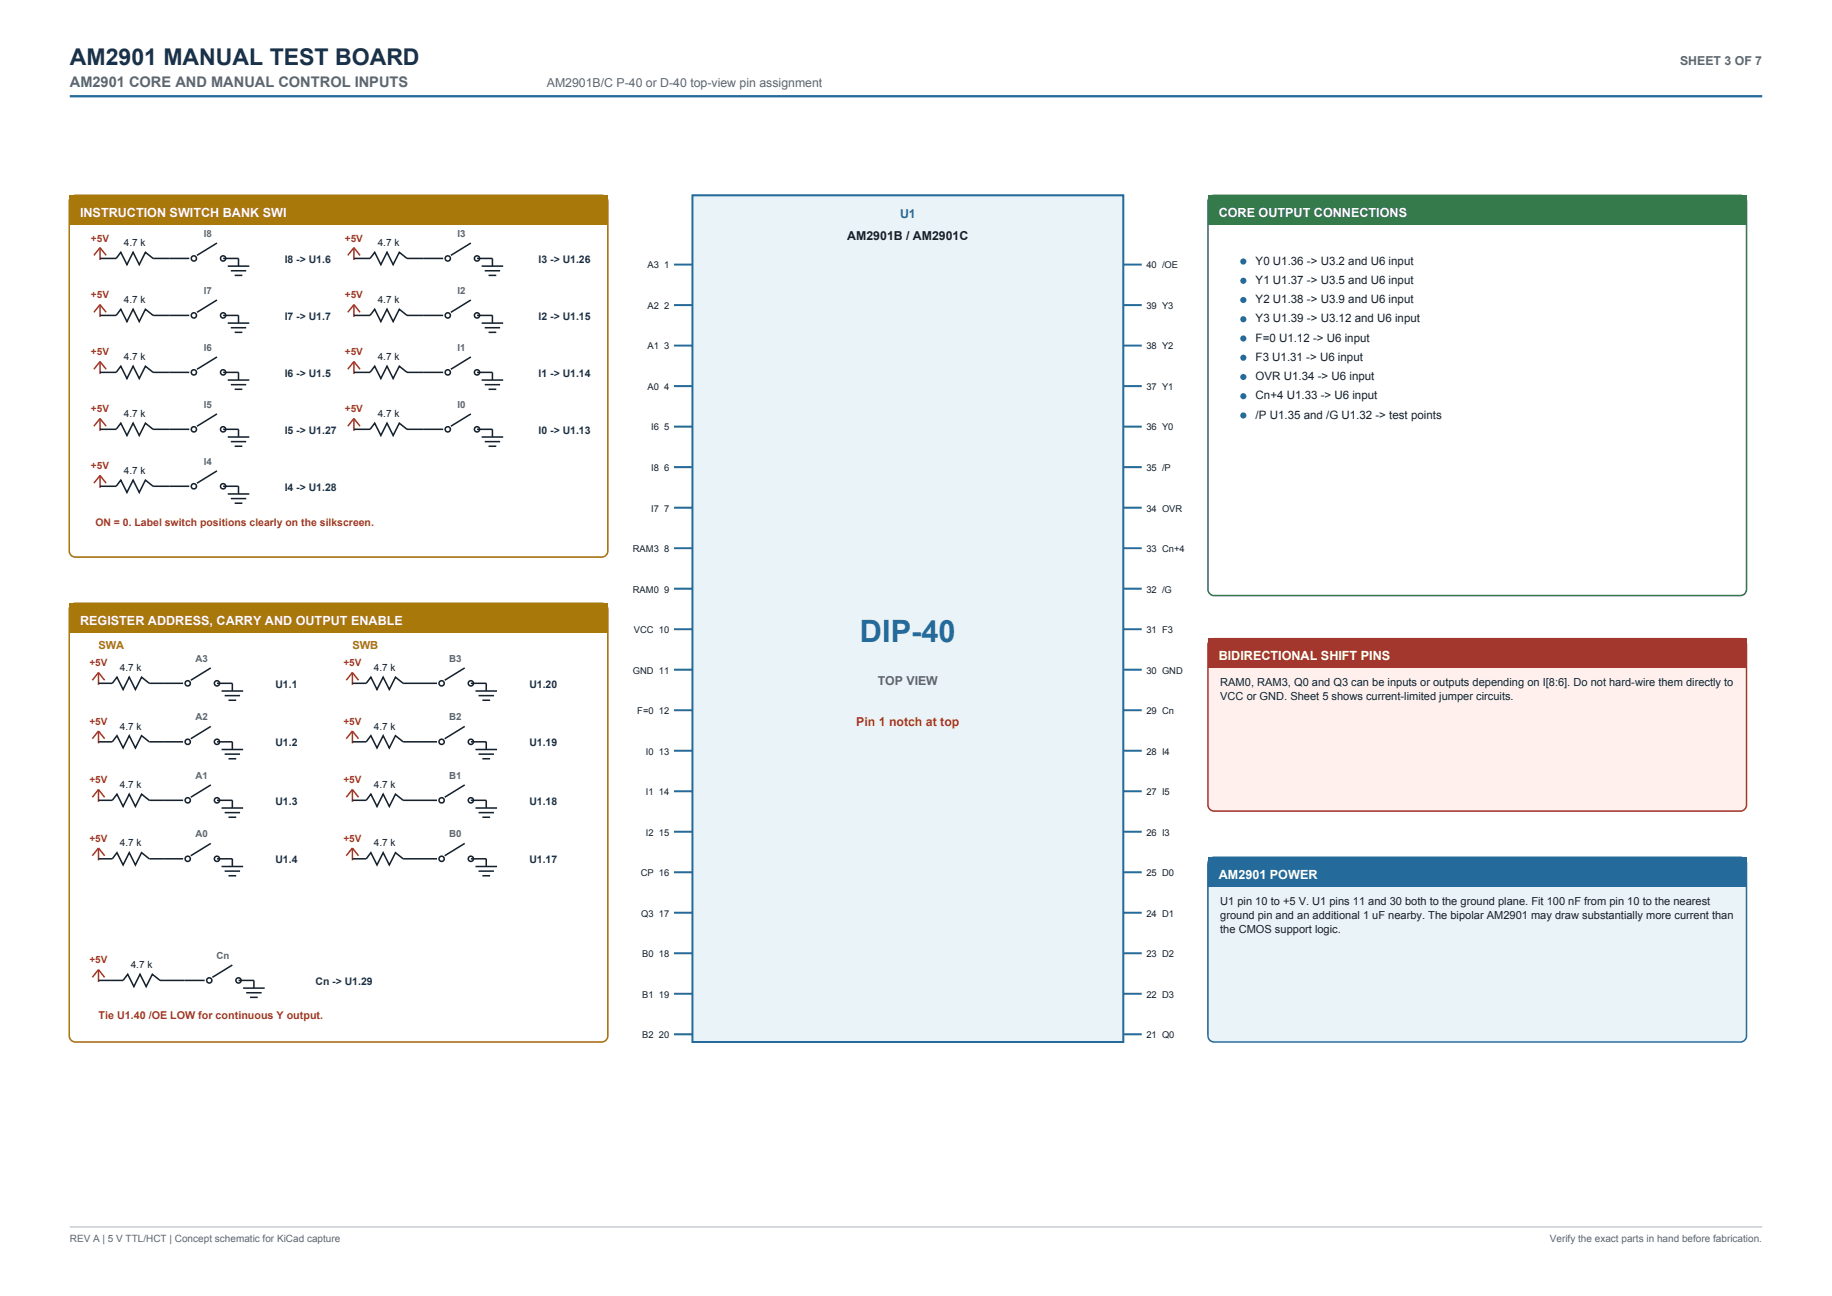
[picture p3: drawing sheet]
<svg xmlns="http://www.w3.org/2000/svg" width="420mm" height="297mm" viewBox="0 0 420 297" stroke-linecap="round" stroke-linejoin="round" font-family="sans-serif">
<path d="M16 22.1h388" fill="none" stroke="#246a9b" stroke-width=".53"/>
<path d="M158.7 44.8h98.8v194h-98.8z" fill-rule="evenodd" fill="#eaf3f8" stroke="#246a9b" stroke-width=".46"/>
<g fill="none" stroke="#246a9b" stroke-width=".46">
<path d="M154.5 60.6h4.2M154.5 69.9h4.2M154.5 79.2h4.2M257.5 60.6h4.3M257.5 69.9h4.3M257.5 79.2h4.3M154.5 88.5h4.2M154.5 97.8h4.2M257.5 88.5h4.3M257.5 97.8h4.3M154.5 107.1h4.2M154.5 116.3h4.2"/>
<path d="M257.5 107.1h4.3M257.5 116.3h4.3M154.5 125.6h4.2M154.5 134.9h4.2M257.5 125.6h4.3M257.5 134.9h4.3M154.5 144.2h4.2M154.5 153.5h4.2M257.5 144.2h4.3M257.5 153.5h4.3M154.5 162.8h4.2M154.5 172h4.2"/>
<path d="M257.5 162.8h4.3M257.5 172h4.3M154.5 181.3h4.2M154.5 190.6h4.2M154.5 199.9h4.2M257.5 181.3h4.3M257.5 190.6h4.3M257.5 199.9h4.3M154.5 209.2h4.2M154.5 218.5h4.2M257.5 209.2h4.3M257.5 218.5h4.3"/>
<path d="M154.5 227.7h4.2M154.5 237h4.2M257.5 227.7h4.3M257.5 237h4.3"/>
</g>
<path d="M16.5 45l.8-.2h120.6a1.41 1.41 0 0 1 1.4 1.4v80.1a1.41 1.41 0 0 1-1.4 1.4h-120.6a1.41 1.41 0 0 1-1.4-1.4v-80.1v-.5z" fill-rule="evenodd" fill="#fff" stroke="#a8780a" stroke-width=".35"/>
<path d="M15.9 44.8h123.4v6.7h-123.4z" fill-rule="evenodd" fill="#a8780a"/>
<g fill="none" stroke="#a3362d" stroke-width=".35">
<path d="M22.9 56.8v2.8M22.9 56.8l-1.4 1.7M22.9 56.8l1.4 1.7M81.1 56.8v2.8M81.1 56.8l-1.4 1.7M81.1 56.8l1.4 1.7M22.9 69.8v2.8M22.9 69.8l-1.4 1.8M22.9 69.8l1.4 1.8M81.1 69.8v2.8M81.1 69.8l-1.4 1.8M81.1 69.8l1.4 1.8"/>
<path d="M22.9 82.9v2.8M22.9 95.9v2.8M22.9 82.9l-1.4 1.7M22.9 82.9l1.4 1.7M22.9 95.9l-1.4 1.8M22.9 95.9l1.4 1.8M81.1 82.9v2.8M81.1 95.9v2.8M81.1 82.9l-1.4 1.7M81.1 82.9l1.4 1.7M81.1 95.9l-1.4 1.8M81.1 95.9l1.4 1.8"/>
<path d="M22.9 109v2.8M22.9 109l-1.4 1.7M22.9 109l1.4 1.7"/>
</g>
<g fill="none" stroke="#17212b" stroke-width=".35">
<path d="M22.9 59.2h3.7l1.1-1.4 1.4 2.8 1.4-2.8 1.4 2.8 1.4-2.8 1.8 1.4h8.3M49.7 55.7l-4.5 2.8M51.2 59.2h3.5v1.8M81.1 59.2h3.7l1.1-1.4 1.4 2.8 1.4-2.8 1.4 2.8 1.4-2.8 1.8 1.4h8.3M107.9 55.7l-4.5 2.8M109.4 59.2h3.5v1.8M22.9 72.3h3.7l1.1-1.4 1.4 2.8 1.4-2.8 1.4 2.8 1.4-2.8 1.8 1.4h8.3M49.7 68.8l-4.5 2.8M51.2 72.3h3.5v1.7M52.2 61h4.9M52.2 74h4.9M52.9 62.1h3.5"/>
<path d="M52.9 75.1h3.5M53.8 63.1h1.8M53.8 76.2h1.8M81.1 72.3h3.7l1.1-1.4 1.4 2.8 1.4-2.8 1.4 2.8 1.4-2.8 1.8 1.4h8.3M107.9 68.8l-4.5 2.8M109.4 72.3h3.5v1.7M110.4 61h5M110.4 74h5M111.1 62.1h3.6M111.1 75.1h3.6M112 63.1h1.8M112 76.2h1.8"/>
<path d="M22.9 85.3h3.7l1.1-1.4 1.4 2.8 1.4-2.8 1.4 2.8 1.4-2.8 1.8 1.4h8.3M22.9 98.4h3.7l1.1-1.4 1.4 2.8 1.4-2.8 1.4 2.8 1.4-2.8 1.8 1.4h8.3M49.7 81.8l-4.5 2.8M49.7 94.9l-4.5 2.8M51.2 85.3h3.5v1.8M51.2 98.4h3.5v1.8M52.2 87.1h4.9M52.9 88.2h3.5M53.8 89.2h1.8M81.1 85.3h3.7l1.1-1.4 1.4 2.8 1.4-2.8 1.4 2.8 1.4-2.8 1.8 1.4h8.3M81.1 98.4h3.7l1.1-1.4 1.4 2.8 1.4-2.8 1.4 2.8 1.4-2.8 1.8 1.4h8.3M107.9 81.8l-4.5 2.8"/>
<path d="M107.9 94.9l-4.5 2.8M109.4 85.3h3.5v1.8M109.4 98.4h3.5v1.8M110.4 87.1h5M111.1 88.2h3.6M112 89.2h1.8M22.9 111.4h3.7l1.1-1.4 1.4 2.9 1.4-2.9 1.4 2.9 1.4-2.9 1.8 1.4h8.3M49.7 107.9l-4.5 2.8M51.2 111.4h3.5v1.8M52.2 100.2h4.9M52.2 113.2h4.9M52.9 101.2h3.5"/>
<path d="M52.9 114.3h3.5M53.8 102.3h1.8M53.8 115.3h1.8M110.4 100.2h5M111.1 101.2h3.6M112 102.3h1.8"/>
<circle cx="44.4" cy="59.2" r=".6"/>
<circle cx="51.2" cy="59.2" r=".6"/>
<circle cx="102.7" cy="59.2" r=".6"/>
<circle cx="109.4" cy="59.2" r=".6"/>
<circle cx="44.4" cy="72.3" r=".6"/>
<circle cx="51.2" cy="72.3" r=".6"/>
<circle cx="102.7" cy="72.3" r=".6"/>
<circle cx="109.4" cy="72.3" r=".6"/>
<circle cx="44.4" cy="85.3" r=".6"/>
<circle cx="44.4" cy="98.4" r=".6"/>
<circle cx="51.2" cy="85.3" r=".6"/>
<circle cx="51.2" cy="98.4" r=".6"/>
<circle cx="102.7" cy="98.4" r=".6"/>
<circle cx="102.7" cy="85.3" r=".6"/>
<circle cx="109.4" cy="98.4" r=".6"/>
<circle cx="109.4" cy="85.3" r=".6"/>
<circle cx="44.4" cy="111.4" r=".6"/>
<circle cx="51.2" cy="111.4" r=".6"/>
</g>
<path d="M16.1 138.8l.7-.5h.5h120.6a1.41 1.41 0 0 1 1.4 1.4v97.7a1.41 1.41 0 0 1-1.4 1.4h-120.6a1.41 1.41 0 0 1-1.4-1.4v-97.7z" fill-rule="evenodd" fill="#fff" stroke="#a8780a" stroke-width=".35"/>
<path d="M15.9 138.3h123.4v6.7h-123.4z" fill-rule="evenodd" fill="#a8780a"/>
<g fill="none" stroke="#a3362d" stroke-width=".35">
<path d="M22.6 154.1v2.8M22.6 154.1l-1.4 1.8M22.6 154.1l1.4 1.8M80.8 154.1v2.8M80.8 154.1l-1.4 1.8M80.8 154.1l1.4 1.8M22.6 167.5v2.9M22.6 167.5l-1.4 1.8M22.6 167.5l1.4 1.8M80.8 167.5v2.9M80.8 167.5l-1.4 1.8M80.8 167.5l1.4 1.8"/>
<path d="M22.6 180.9v2.9M22.6 194.3v2.9M22.6 180.9l-1.4 1.8M22.6 180.9l1.4 1.8M22.6 194.3l-1.4 1.8M22.6 194.3l1.4 1.8M80.8 180.9v2.9M80.8 194.3v2.9M80.8 180.9l-1.4 1.8M80.8 180.9l1.4 1.8M80.8 194.3l-1.4 1.8M80.8 194.3l1.4 1.8"/>
<path d="M22.6 222.2v2.8M22.6 222.2l-1.4 1.8M22.6 222.2l1.4 1.8"/>
</g>
<g fill="none" stroke="#17212b" stroke-width=".35">
<path d="M22.6 156.6h3.2l1-1.4 1.4 2.8 1.4-2.8 1.4 2.8 1.5-2.8 1.7 1.4h7.8M48.3 153.1l-4.6 2.8M49.7 156.6h3.6v1.8M50.8 158.4h4.9M51.5 159.4h3.5M80.8 156.6h3.2l1-1.4 1.4 2.8 1.4-2.8 1.5 2.8 1.4-2.8 1.7 1.4h7.8M106.5 153.1l-4.5 2.8M107.9 156.6h3.6v1.8M109 158.4h4.9M109.7 159.4h3.5M22.6 170h3.2l1-1.4 1.4 2.8 1.4-2.8 1.4 2.8 1.5-2.8 1.7 1.4h7.8M48.3 166.5l-4.6 2.8"/>
<path d="M48.3 179.9l-4.6 2.8M49.7 170h3.6v1.8M50.8 171.8h4.9M51.5 172.8h3.5M52.4 160.5h1.8M52.4 173.9h1.8M80.8 170h3.2l1-1.4 1.4 2.8 1.4-2.8 1.5 2.8 1.4-2.8 1.7 1.4h7.8M106.5 166.5l-4.5 2.8M106.5 179.9l-4.5 2.8M107.9 170h3.6v1.8M109 171.8h4.9M109.7 172.8h3.5"/>
<path d="M110.6 160.5h1.8M110.6 173.9h1.8M22.6 183.4h3.2l1-1.4 1.4 2.8 1.4-2.8 1.4 2.8 1.5-2.8 1.7 1.4h7.8M22.6 196.8h3.2l1-1.4 1.4 2.8 1.4-2.8 1.4 2.8 1.5-2.8 1.7 1.4h7.8M48.3 193.3l-4.6 2.8M49.7 183.4h3.6v1.8M49.7 196.8h3.6v1.8M50.8 185.2h4.9M50.8 198.6h4.9M51.5 186.2h3.5M51.5 199.6h3.5M52.4 187.3h1.8"/>
<path d="M80.8 183.4h3.2l1-1.4 1.4 2.8 1.4-2.8 1.5 2.8 1.4-2.8 1.7 1.4h7.8M80.8 196.8h3.2l1-1.4 1.4 2.8 1.4-2.8 1.5 2.8 1.4-2.8 1.7 1.4h7.8M106.5 193.3l-4.5 2.8M107.9 183.4h3.6v1.8M107.9 196.8h3.6v1.8M109 185.2h4.9M109 198.6h4.9M109.7 186.2h3.5M109.7 199.6h3.5M110.6 187.3h1.8M52.4 200.7h1.8M110.6 200.7h1.8"/>
<path d="M22.6 224.7h5.6l1.1-1.4 1.4 2.8 1.4-2.8 1.4 2.8 1.4-2.8 1.8 1.4h10.2M53.3 221.2l-4.6 2.8M54.7 224.7h3.5v1.7M55.7 226.4h5M56.4 227.5h3.6M57.3 228.6h1.8"/>
<circle cx="43" cy="156.6" r=".6"/>
<circle cx="49.7" cy="156.6" r=".6"/>
<circle cx="101.2" cy="156.6" r=".6"/>
<circle cx="107.9" cy="156.6" r=".6"/>
<circle cx="43" cy="170" r=".6"/>
<circle cx="49.7" cy="170" r=".6"/>
<circle cx="101.2" cy="170" r=".6"/>
<circle cx="107.9" cy="170" r=".6"/>
<circle cx="43" cy="196.8" r=".6"/>
<circle cx="43" cy="183.4" r=".6"/>
<circle cx="49.7" cy="183.4" r=".6"/>
<circle cx="49.7" cy="196.8" r=".6"/>
<circle cx="101.2" cy="183.4" r=".6"/>
<circle cx="101.2" cy="196.8" r=".6"/>
<circle cx="107.9" cy="183.4" r=".6"/>
<circle cx="107.9" cy="196.8" r=".6"/>
<circle cx="48" cy="224.7" r=".6"/>
<circle cx="54.7" cy="224.7" r=".6"/>
</g>
<path d="M277.5 45l.8-.2h120.7a1.41 1.41 0 0 1 1.4 1.4v88.9a1.41 1.41 0 0 1-1.4 1.4h-120.7a1.41 1.41 0 0 1-1.4-1.4v-88.9l.1-.5z" fill-rule="evenodd" fill="#fff" stroke="#357a4a" stroke-width=".35"/>
<path d="M276.9 44.8h123.5v6.7h-123.5z" fill-rule="evenodd" fill="#357a4a"/>
<g fill="#246a9b">
<circle cx="285" cy="59.9" r=".71"/>
<circle cx="285" cy="64.3" r=".71"/>
<circle cx="285" cy="68.8" r=".71"/>
<circle cx="285" cy="73.2" r=".71"/>
<circle cx="285" cy="77.6" r=".71"/>
<circle cx="285" cy="82" r=".71"/>
<circle cx="285" cy="86.4" r=".71"/>
<circle cx="285" cy="90.8" r=".71"/>
<circle cx="285" cy="95.2" r=".71"/>
</g>
<path d="M277.2 146.9l.7-.5h.4h120.7a1.41 1.41 0 0 1 1.4 1.4v36.7a1.41 1.41 0 0 1-1.4 1.4h-120.7a1.41 1.41 0 0 1-1.4-1.4v-36.7z" fill-rule="evenodd" fill="#fff0ee" stroke="#a3362d" stroke-width=".35"/>
<path d="M276.9 146.4h123.5v6.7h-123.5z" fill-rule="evenodd" fill="#a3362d"/>
<path d="M277.2 197l.7-.5h.4h120.7a1.41 1.41 0 0 1 1.4 1.4v39.5a1.41 1.41 0 0 1-1.4 1.4h-120.7a1.41 1.41 0 0 1-1.4-1.4v-39.5z" fill-rule="evenodd" fill="#eaf3f8" stroke="#246a9b" stroke-width=".35"/>
<path d="M276.9 196.5h123.5v6.7h-123.5z" fill-rule="evenodd" fill="#246a9b"/>
<path d="M16 281.2h388" fill="none" stroke="#aab4bd" stroke-width=".23"/>
<text font-size="7.1" fill="#246a9b" x="197.2" y="147.1">DIP-40</text>
<text font-size="5.3" fill="#17324d" x="16" y="15">AM2901 MANUAL TEST BOARD</text>
<text font-size="3.4" fill="#5b6670" x="16" y="19.9">AM2901 CORE AND MANUAL CONTROL INPUTS</text>
<g font-size="2.9" fill="#fff">
<text x="18.3" y="49.7">INSTRUCTION SWITCH BANK SWI</text>
<text x="279.4" y="49.7">CORE OUTPUT CONNECTIONS</text>
<text x="18.3" y="143.2">REGISTER ADDRESS, CARRY AND OUTPUT ENABLE</text>
<text x="279.4" y="151.3">BIDIRECTIONAL SHIFT PINS</text>
<text x="279.4" y="201.4">AM2901 POWER</text>
</g>
<g font-size="2.8" fill="#5b6670">
<text x="385.2" y="15">SHEET 3 OF 7</text>
<text x="125.4" y="19.9">AM2901B/C P-40 or D-40 top-view pin assignment</text>
<text x="201.2" y="156.9">TOP VIEW</text>
</g>
<text font-size="2.8" fill="#246a9b" x="206.3" y="50.1">U1</text>
<text font-size="2.8" fill="#17212b" x="194.3" y="55">AM2901B / AM2901C</text>
<text font-size="2.8" fill="#a3362d" x="196.3" y="166.5">Pin 1 notch at top</text>
<g font-size="2.6" fill="#17212b">
<text x="287.9" y="60.6">Y0 U1.36 -&gt; U3.2 and U6 input</text>
<text x="287.9" y="65">Y1 U1.37 -&gt; U3.5 and U6 input</text>
<text x="287.9" y="69.5">Y2 U1.38 -&gt; U3.9 and U6 input</text>
<text x="287.9" y="73.9">Y3 U1.39 -&gt; U3.12 and U6 input</text>
<text x="287.9" y="78.3">F=0 U1.12 -&gt; U6 input</text>
<text x="287.9" y="82.7">F3 U1.31 -&gt; U6 input</text>
<text x="287.9" y="87.1">OVR U1.34 -&gt; U6 input</text>
<text x="287.9" y="91.5">Cn+4 U1.33 -&gt; U6 input</text>
<text x="287.9" y="95.9">/P U1.35 and /G U1.32 -&gt; test points</text>
</g>
<g font-size="2.5" fill="#a8780a">
<text x="22.6" y="148.8">SWA</text>
<text x="80.8" y="148.8">SWB</text>
</g>
<g font-size="2.5" fill="#17212b">
<text x="279.8" y="157.3">RAM0, RAM3, Q0 and Q3 can be inputs or outputs depending on I[8:6]. Do not hard-wire them directly to</text>
<text x="279.8" y="160.5">VCC or GND. Sheet 5 shows current-limited jumper circuits.</text>
<text x="279.8" y="207.4">U1 pin 10 to +5 V. U1 pins 11 and 30 both to the ground plane. Fit 100 nF from pin 10 to the nearest</text>
<text x="279.8" y="210.6">ground pin and an additional 1 uF nearby. The bipolar AM2901 may draw substantially more current than</text>
<text x="279.8" y="213.7">the CMOS support logic.</text>
</g>
<text font-size="2.5" fill="#a3362d" x="22.6" y="233.5">Tie U1.40 /OE LOW for continuous Y output.</text>
<g font-size="2.4" fill="#17324d">
<text x="65.3" y="60.3">I8 -&gt; U1.6</text>
<text x="123.5" y="60.3">I3 -&gt; U1.26</text>
<text x="65.3" y="73.3">I7 -&gt; U1.7</text>
<text x="123.5" y="73.3">I2 -&gt; U1.15</text>
<text x="65.3" y="86.4">I6 -&gt; U1.5</text>
<text x="123.5" y="86.4">I1 -&gt; U1.14</text>
<text x="65.3" y="99.4">I5 -&gt; U1.27</text>
<text x="123.5" y="99.4">I0 -&gt; U1.13</text>
<text x="65.3" y="112.5">I4 -&gt; U1.28</text>
<text x="63.1" y="157.7">U1.1</text>
<text x="121.4" y="157.7">U1.20</text>
<text x="63.1" y="171.1">U1.2</text>
<text x="121.4" y="171.1">U1.19</text>
<text x="63.1" y="184.5">U1.3</text>
<text x="121.4" y="184.5">U1.18</text>
<text x="63.1" y="197.9">U1.4</text>
<text x="121.4" y="197.9">U1.17</text>
<text x="72.3" y="225.7">Cn -&gt; U1.29</text>
</g>
<text font-size="2.4" fill="#a3362d" x="21.9" y="120.6">ON = 0. Label switch positions clearly on the silkscreen.</text>
<g font-size="2.3" fill="#a3362d">
<text x="20.9" y="55.3">+5V</text>
<text x="79.1" y="55.3">+5V</text>
<text x="20.9" y="68.4">+5V</text>
<text x="79.1" y="68.4">+5V</text>
<text x="20.9" y="81.5">+5V</text>
<text x="79.1" y="81.5">+5V</text>
<text x="20.9" y="94.5">+5V</text>
<text x="79.1" y="94.5">+5V</text>
<text x="20.9" y="107.6">+5V</text>
<text x="20.5" y="152.7">+5V</text>
<text x="78.7" y="152.7">+5V</text>
<text x="20.5" y="166.1">+5V</text>
<text x="78.7" y="166.1">+5V</text>
<text x="20.5" y="179.5">+5V</text>
<text x="78.7" y="179.5">+5V</text>
<text x="20.5" y="192.9">+5V</text>
<text x="78.7" y="192.9">+5V</text>
<text x="20.5" y="220.8">+5V</text>
</g>
<g font-size="2.3" fill="#17212b">
<text x="28.4" y="56.4">4.7 k</text>
<text x="86.6" y="56.4">4.7 k</text>
<text x="28.4" y="69.5">4.7 k</text>
<text x="86.6" y="69.5">4.7 k</text>
<text x="28.4" y="82.5">4.7 k</text>
<text x="86.6" y="82.5">4.7 k</text>
<text x="28.4" y="95.6">4.7 k</text>
<text x="86.6" y="95.6">4.7 k</text>
<text x="28.4" y="108.6">4.7 k</text>
<text x="27.5" y="153.8">4.7 k</text>
<text x="85.7" y="153.8">4.7 k</text>
<text x="27.5" y="167.2">4.7 k</text>
<text x="85.7" y="167.2">4.7 k</text>
<text x="27.5" y="180.6">4.7 k</text>
<text x="85.7" y="180.6">4.7 k</text>
<text x="27.5" y="194">4.7 k</text>
<text x="85.7" y="194">4.7 k</text>
<text x="30" y="221.9">4.7 k</text>
</g>
<g font-size="2.3" fill="#5b6670">
<text x="16" y="284.7">REV A | 5 V TTL/HCT | Concept schematic for KiCad capture</text>
<text x="355.3" y="284.7">Verify the exact parts in hand before fabrication.</text>
</g>
<g font-size="2.2" fill="#5b6670">
<text x="46.7" y="54.3">I8</text>
<text x="104.9" y="54.3">I3</text>
<text x="46.7" y="67.3">I7</text>
<text x="104.9" y="67.3">I2</text>
<text x="46.7" y="80.4">I6</text>
<text x="104.9" y="80.4">I1</text>
<text x="46.7" y="93.4">I5</text>
<text x="104.9" y="93.4">I0</text>
<text x="46.7" y="106.5">I4</text>
<text x="44.8" y="151.7">A3</text>
<text x="103" y="151.7">B3</text>
<text x="44.8" y="165.1">A2</text>
<text x="103" y="165.1">B2</text>
<text x="44.8" y="178.5">A1</text>
<text x="103" y="178.5">B1</text>
<text x="44.8" y="191.9">A0</text>
<text x="103" y="191.9">B0</text>
<text x="49.7" y="219.7">Cn</text>
</g>
<g font-size="2.2" fill="#17212b">
<text x="148.4" y="61.5">A3 1</text>
<text x="262.8" y="61.5">40 /OE</text>
<text x="148.4" y="70.8">A2 2</text>
<text x="262.8" y="70.8">39 Y3</text>
<text x="148.4" y="80.1">A1 3</text>
<text x="262.8" y="80.1">38 Y2</text>
<text x="148.4" y="89.4">A0 4</text>
<text x="262.8" y="89.4">37 Y1</text>
<text x="149.3" y="98.7">I6 5</text>
<text x="262.8" y="98.7">36 Y0</text>
<text x="149.3" y="107.9">I8 6</text>
<text x="262.8" y="107.9">35 /P</text>
<text x="149.3" y="117.2">I7 7</text>
<text x="262.8" y="117.2">34 OVR</text>
<text x="145.1" y="126.5">RAM3 8</text>
<text x="262.8" y="126.5">33 Cn+4</text>
<text x="145.1" y="135.8">RAM0 9</text>
<text x="262.8" y="135.8">32 /G</text>
<text x="145.3" y="145.1">VCC 10</text>
<text x="262.8" y="145.1">31 F3</text>
<text x="145.1" y="154.4">GND 11</text>
<text x="262.8" y="154.4">30 GND</text>
<text x="146.1" y="163.6">F=0 12</text>
<text x="262.8" y="163.6">29 Cn</text>
<text x="148.1" y="172.9">I0 13</text>
<text x="262.8" y="172.9">28 I4</text>
<text x="148.1" y="182.2">I1 14</text>
<text x="262.8" y="182.2">27 I5</text>
<text x="148.1" y="191.5">I2 15</text>
<text x="262.8" y="191.5">26 I3</text>
<text x="146.9" y="200.8">CP 16</text>
<text x="262.8" y="200.8">25 D0</text>
<text x="147" y="210.1">Q3 17</text>
<text x="262.8" y="210.1">24 D1</text>
<text x="147.2" y="219.3">B0 18</text>
<text x="262.8" y="219.3">23 D2</text>
<text x="147.2" y="228.6">B1 19</text>
<text x="262.8" y="228.6">22 D3</text>
<text x="147.2" y="237.9">B2 20</text>
<text x="262.8" y="237.9">21 Q0</text>
</g>
</svg>
